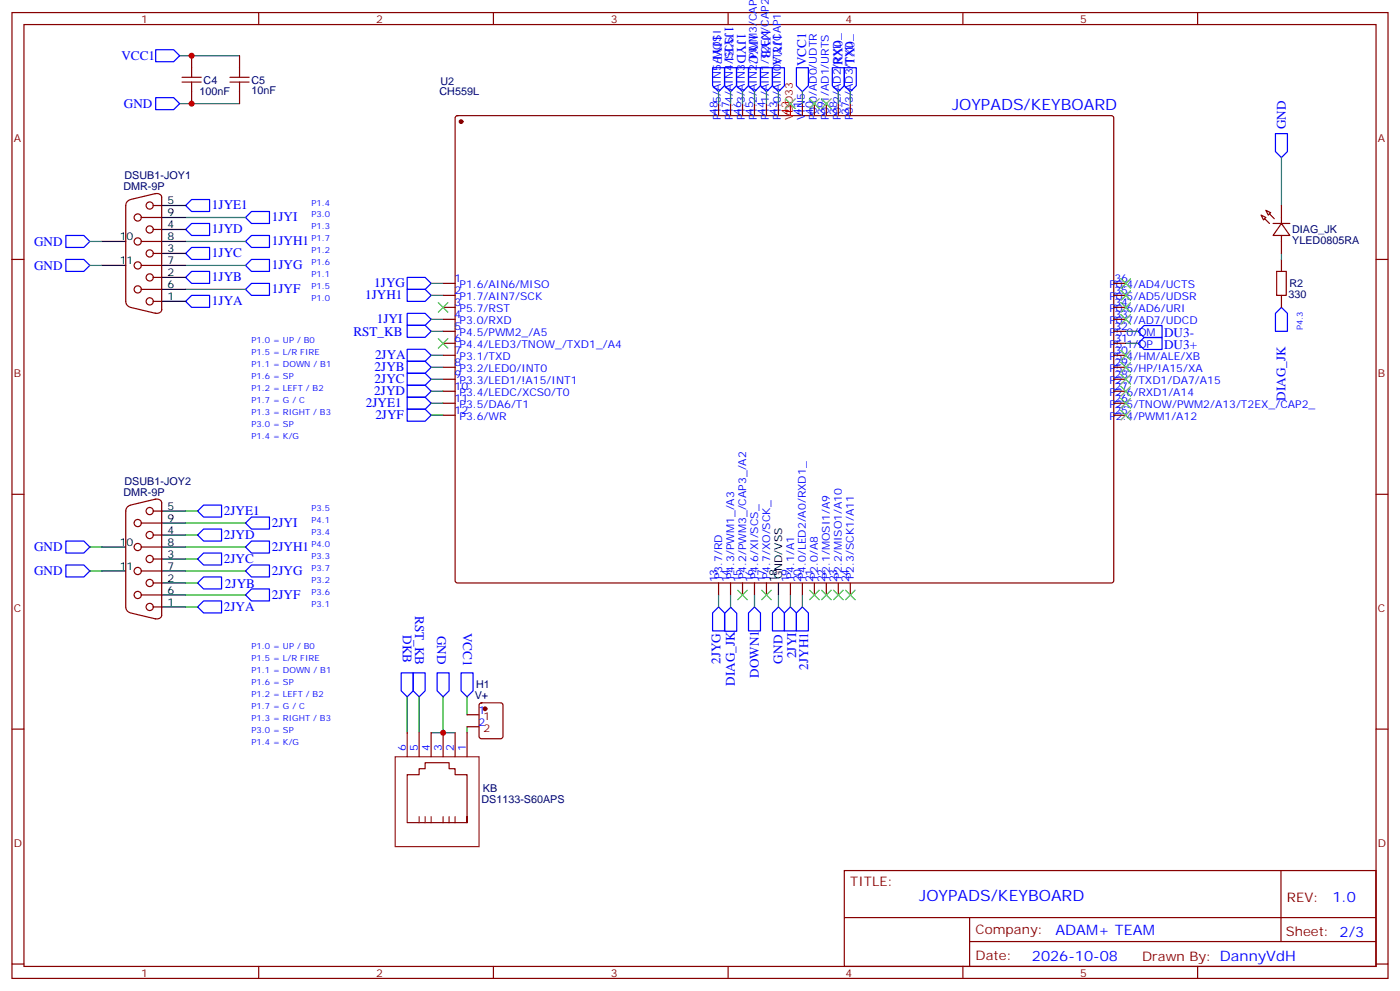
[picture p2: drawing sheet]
<svg xmlns="http://www.w3.org/2000/svg" width="412mm" height="292mm" viewBox="0 0 412 292" stroke-linecap="round" stroke-linejoin="round" font-family="sans-serif">
<g fill="none" stroke="#870000" stroke-width=".35">
<path d="M3.5 3.7h405.4v284.3h-405.4zM7.1 7.2h398.2v277.3h-398.2zM56.4 16.4v3.5M70.6 16.4v3.5M76.2 3.7v3.5M145.3 3.7v3.5M214.5 3.7v3.5M283.6 3.7v3.5M352.8 3.7v3.5M56.4 27v3.5M70.6 27v3.5M134.3 34.2l.5-.2h192.6l.5 .2 .2 .5-.1 136.5-.6 .4h-192.9l-.4-.7v-136.2z"/>
<path d="M211.7 30.5v3.5M215.2 30.5v3.5M218.7 30.5v3.5M222.2 30.5v3.5M225.8 30.5v3.5M229.3 30.5v3.5M236.4 30.5v3.5M239.9 30.5v3.5M243.4 30.5v3.5M246.9 30.5v3.5M250.5 30.5v3.5M38.3 58.8a1.77 1.77 0 0 0-1.3 1.7v28.2a1.77 1.77 0 0 0 1.3 1.7"/>
<path d="M45.7 57a1.41 1.41 0 0 1 1.9 1.2M45.9 57l-7.4 1.7M47.6 58v33.2M3.5 76.4h3.6M41.6 78.1h6M41.6 71.1h6M41.6 64h6M45.2 74.6h2.4M45.2 67.6h2.4M45.2 60.5h2.4M371.5 63.3l1.4 .7-.7 .7zM372.9 61.9l1.4 .7-.7 .7z"/>
<path d="M375 65.8h4.9M377.5 65.8l2.4 3.5h-4.9zM377.5 60.5v5.3M377.5 69.3v5.3M377.5 76.4v3.5M405.3 76.4h3.6M38.5 90.5l7.4 1.8M41.6 85.2h6M45.2 81.7h2.4M45.2 88.7h2.4M47.6 91.1a1.31 1.31 0 0 1-1.9 1.1M130.5 83.4h3.6"/>
<path d="M130.5 87h3.6M130.5 90.5h3.6M130.5 94h3.6M130.5 97.5h3.6M328.1 83.4h3.5M328.1 87h3.5M328.1 90.5h3.5M328.1 94h3.5M328.1 97.5h3.5M377.5 87v3.5M130.5 101.1h3.6M130.5 104.6h3.6"/>
<path d="M130.5 108.1h3.6M130.5 111.7h3.6M130.5 115.2h3.6M130.5 118.7h3.6M328.1 101.1h3.5M328.1 104.6h3.5M328.1 108.1h3.5M328.1 111.7h3.5M328.1 115.2h3.5M328.1 118.7h3.5M130.5 122.2h3.6M328.1 122.2h3.5"/>
<path d="M3.5 145.5h3.6M38.3 148.8a1.77 1.77 0 0 0-1.3 1.7v28.2a1.77 1.77 0 0 0 1.3 1.7M41.6 154h6M45.2 157.5h2.4M45.2 150.5h2.4M45.7 147a1.41 1.41 0 0 1 1.9 1.1M45.9 146.9l-7.4 1.8M47.6 148v33.2M405.3 145.5h3.6M41.6 175.2h6M41.6 168.1h6M41.6 161h6"/>
<path d="M45.2 171.6h2.4M45.2 178.7h2.4M45.2 164.6h2.4M211.7 171.6v3.6M215.2 171.6v3.6M218.7 171.6v3.6M222.2 171.6v3.6M225.8 171.6v3.6M232.8 171.6v3.6M236.4 171.6v3.6M239.9 171.6v3.6M243.4 171.6v3.6"/>
<path d="M246.9 171.6v3.6M250.5 171.6v3.6M38.5 180.4l7.4 1.8M47.6 181a1.31 1.31 0 0 1-1.9 1.1M3.5 214.7h3.6M119.9 215.7v7.1M123.5 215.7v7.1M127 215.7v7.1M130.5 215.7v7.1M134.1 215.7v7.1M137.6 215.7v7.1M137.6 210.4h3.5"/>
<path d="M137.6 214h3.5M141.3 207.1l.5-.2h5.7l.6 .4 .1 9.5-.5 .6-5.9 .1-.6-.5-.1-9.4zM405.3 214.7h3.6M137.6 240.4v1.8v-14.1h-3.5v-1.8h-1.8v-1.8h-7.1v1.8h-1.7v1.8h-3.6v14.1h17.7M248.7 256.3h156.6v28.2h-156.6zM377.3 256.3v20.9M248.7 270.1h156.5M285.6 277.2h119.6M285.6 270.1v14.2M3.5 283.8h3.6M76.2 284.5v3.5M145.3 284.5v3.5"/>
<path d="M214.5 284.5v3.5M283.6 284.5v3.5M352.8 284.5v3.5M405.3 283.8h3.6"/>
<circle cx="40.6" cy="78.1" r="1.06"/>
<circle cx="40.6" cy="71.1" r="1.06"/>
<circle cx="40.6" cy="64" r="1.06"/>
<circle cx="44.1" cy="67.6" r="1.06"/>
<circle cx="44.1" cy="74.6" r="1.06"/>
<circle cx="44.1" cy="60.5" r="1.06"/>
<circle cx="40.6" cy="85.2" r="1.06"/>
<circle cx="44.1" cy="81.7" r="1.06"/>
<circle cx="44.1" cy="88.7" r="1.06"/>
<circle cx="40.6" cy="154" r="1.06"/>
<circle cx="44.1" cy="157.5" r="1.06"/>
<circle cx="44.1" cy="150.5" r="1.06"/>
<circle cx="40.6" cy="168.1" r="1.06"/>
<circle cx="40.6" cy="161" r="1.06"/>
<circle cx="40.6" cy="175.2" r="1.06"/>
<circle cx="44.1" cy="164.6" r="1.06"/>
<circle cx="44.1" cy="171.6" r="1.06"/>
<circle cx="44.1" cy="178.7" r="1.06"/>
</g>
<g fill="#870000" stroke="#870000" stroke-width=".35">
<path d="M373.9 63l1.5 1.4z"/>
<path d="M372.5 64.4l1.4 1.4z"/>
<circle cx="135.8" cy="35.8" r=".53"/>
<circle cx="142.9" cy="208.7" r=".53"/>
</g>
<g fill="none" stroke="#000" stroke-width=".35">
<path d="M30 78.1h7M30 71.1h7M47.6 74.6h7.1M47.6 67.6h7.1M47.6 60.5h7.1M47.6 78.1h7.1M47.6 71.1h7.1M47.6 64h7.1M47.6 88.7h7.1M47.6 81.7h7.1M47.6 85.2h7.1M47.6 157.5h7.1"/>
<path d="M47.6 150.5h7.1M47.6 154h7.1M30 168.1h7M30 161h7M47.6 178.7h7.1M47.6 171.6h7.1M47.6 164.6h7.1M47.6 175.2h7.1M47.6 168.1h7.1M47.6 161h7.1M229.3 171.6v3.6"/>
</g>
<path d="M232.8 30.5v3.5" fill="none" stroke="#f00" stroke-width=".35"/>
<g fill="none" stroke="#00f" stroke-width=".35">
<path d="M45.9 14.6h5.3l1.7 1.8-1.7 1.8h-5.3zM209.9 19.9h3.5v5.3l-1.7 1.8-1.8-1.8zM213.4 19.9h3.6v5.3l-1.8 1.8-1.8-1.8zM217 19.9h3.5v5.3l-1.8 1.8-1.7-1.8zM220.5 19.9h3.5v5.3l-1.8 1.8-1.7-1.8zM224 19.9h3.5v5.3l-1.7 1.8-1.8-1.8zM227.5 19.9h3.6v5.3l-1.8 1.8-1.8-1.8zM234.6 19.9h3.5v5.3l-1.7 1.8-1.8-1.8zM245.2 19.9h3.5v5.3l-1.8 1.8-1.7-1.8zM248.7 19.9h3.5v5.3l-1.7 1.8-1.8-1.8zM45.9 28.8h5.3l1.7 1.7-1.7 1.8h-5.3zM375.7 39.3h3.5v5.3l-1.7 1.8-1.8-1.8z"/>
<path d="M19.4 69.3h5.3l1.8 1.8-1.8 1.7h-5.3zM19.4 76.4h5.3l1.8 1.7-1.8 1.8h-5.3zM54.7 60.5l1.7-1.8h5.3v3.6h-5.3zM54.7 67.6l1.7-1.8h5.3v3.5h-5.3zM54.7 74.6l1.7-1.8h5.3v3.6h-5.3zM72.3 64l1.8-1.7h5.3v3.5h-5.3zM72.3 78.1l1.8-1.7h5.3v3.5h-5.3zM74.1 69.3h5.3v3.5h-5.3l-1.8-1.7zM54.7 81.7l1.7-1.8h5.3v3.5h-5.3zM56.4 87h5.3v3.5h-5.3l-1.7-1.8zM72.3 85.2l1.8-1.8h5.3v3.6h-5.3zM119.9 81.7h5.3l1.8 1.7-1.8 1.8h-5.3z"/>
<path d="M119.9 85.2h5.3l1.8 1.8-1.8 1.7h-5.3zM119.9 92.3h5.3l1.8 1.7-1.8 1.8h-5.3zM119.9 95.8h5.3l1.8 1.7-1.8 1.8h-5.3zM335.2 97.6l1.8-1.8h5.3v3.6h-5.3zM377.5 90.5l1.7 1.8v5.2h-3.5v-5.2zM119.9 102.8h5.3l1.8 1.8-1.8 1.8h-5.3zM119.9 106.4h5.3l1.8 1.7-1.8 1.8h-5.3zM119.9 109.9h5.3l1.8 1.8-1.8 1.7h-5.3zM119.9 113.4h5.3l1.8 1.8-1.8 1.7h-5.3zM119.9 116.9h5.3l1.8 1.8-1.8 1.8h-5.3zM335.2 101.1l1.8-1.7h5.3v3.5h-5.3zM119.9 120.5h5.3l1.8 1.7-1.8 1.8h-5.3z"/>
<path d="M19.4 159.3h5.3l1.8 1.7-1.8 1.8h-5.3zM58.2 157.5l1.8-1.7h5.3v3.5h-5.3zM58.2 150.5l1.8-1.8h5.3v3.5h-5.3zM72.3 154l1.8-1.8h5.3v3.6h-5.3zM19.4 166.3h5.3l1.8 1.8-1.8 1.8h-5.3zM58.2 178.7l1.8-1.8h5.3v3.5h-5.3zM58.2 171.6l1.8-1.7h5.3v3.5h-5.3zM58.2 164.6l1.8-1.8h5.3v3.5h-5.3zM72.3 175.2l1.8-1.8h5.3v3.5h-5.3zM72.3 168.1l1.8-1.8h5.3v3.6h-5.3zM72.3 161l1.8-1.7h5.3v3.5h-5.3zM232.8 178.7l1.8 1.7v5.3h-3.5v-5.3z"/>
<path d="M236.4 178.7l1.7 1.7v5.3h-3.5v-5.3zM118.2 198.1h3.5v5.3l-1.8 1.7-1.7-1.7zM121.7 198.1h3.5v5.3l-1.7 1.7-1.8-1.7zM128.8 198.1h3.5v5.3l-1.8 1.7-1.7-1.7zM135.8 198.1h3.5v5.3l-1.7 1.7-1.8-1.7zM209.9 180.4l1.8-1.7 1.7 1.7v5.3h-3.5zM213.5 180.5l1.7-1.7 1.8 1.7v5.3h-3.5zM220.5 180.4l1.7-1.7 1.8 1.7v5.3h-3.5zM227.5 180.4l1.8-1.7 1.8 1.7v5.3h-3.6z"/>
</g>
<g fill="none" stroke="#3c3" stroke-width=".35">
<path d="M231.4 29.1l2.8 2.8M234.2 29.1l-2.8 2.8M238.5 29.1l2.8 2.8M241.3 29.1l-2.8 2.8M242 29.1l2.8 2.8M244.8 29.1l-2.8 2.8M129.1 89.1l2.8 2.8M129.1 99.7l2.8 2.8M131.9 89.1l-2.8 2.8M131.9 99.7l-2.8 2.8M330.2 92.6l2.8 2.8M330.2 89.1l2.8 2.8"/>
<path d="M330.2 85.5l2.8 2.9M330.2 82l2.8 2.8M333 92.6l-2.8 2.8M333 89.1l-2.8 2.8M333 85.5l-2.8 2.9M333 82l-2.8 2.8M330.2 106.7l2.8 2.8M330.2 103.2l2.8 2.8M330.2 117.3l2.8 2.8M330.2 113.8l2.8 2.8M330.2 110.2l2.8 2.9M333 106.7l-2.8 2.8"/>
<path d="M333 103.2l-2.8 2.8M333 117.3l-2.8 2.8M333 113.8l-2.8 2.8M333 110.2l-2.8 2.9M330.2 120.8l2.8 2.8M333 120.8l-2.8 2.8M217.3 173.7l2.8 2.9M220.1 173.7l-2.8 2.9M224.4 173.7l2.8 2.9M227.2 173.7l-2.8 2.9M238.5 173.7l2.8 2.9M241.3 173.7l-2.8 2.9"/>
<path d="M242 173.7l2.8 2.9M244.8 173.7l-2.8 2.9M245.5 173.7l2.9 2.9M248.4 173.7l-2.9 2.9M249.1 173.7l2.8 2.9M251.9 173.7l-2.8 2.9"/>
</g>
<path d="M56.4 19.9v2.9M70.6 19.9v2.9M53.6 24.2h5.7M53.6 22.8h5.7M56.4 24.2v2.8M67.7 24.2h5.7M67.7 22.8h5.7M70.6 24.2v2.8M376.1 79.9h2.8v7.1h-2.8z" fill="none" stroke="#a10000" stroke-width=".35"/>
<g fill="none" stroke="#008700" stroke-width=".35">
<path d="M52.9 16.4h17.7M52.9 30.5h17.7M211.7 27v3.5M215.2 27v3.5M218.7 27v3.5M222.2 27v3.5M225.8 27v3.5M229.3 27v3.5M236.4 27v3.5M246.9 27v3.5M250.5 27v3.5M377.5 46.4v14.1"/>
<path d="M26.5 71.1h3.5M26.5 78.1h3.5M54.7 71.1h17.6M54.7 78.1h17.6M54.7 64h17.6M377.5 74.6v1.8M54.7 85.2h17.6M127 97.5h3.5M127 94h3.5M127 87h3.5M127 83.4h3.5M331.6 97.5h3.5"/>
<path d="M127 118.7h3.5M127 115.2h3.5M127 111.7h3.5M127 108.1h3.5M127 104.6h3.5M331.6 101.1h3.5M127 122.2h3.5M54.7 157.5h3.5M54.7 150.5h3.5M54.7 154h17.6M26.5 161h3.5M26.5 168.1h3.5"/>
<path d="M54.7 161h17.6M54.7 168.1h17.6M54.7 164.6h3.5M54.7 171.6h3.5M54.7 178.7h3.5M54.7 175.2h17.6M211.7 175.2v3.5M215.2 175.2v3.5M222.2 175.2v3.5M229.3 175.2v3.5M232.8 175.2v3.5M236.4 175.2v3.5"/>
<path d="M119.9 205.1v10.6M123.5 205.1v10.6M127 215.7h7.1M130.5 205.1v10.6M137.6 205.1v5.3M137.6 214v1.7"/>
</g>
<path d="M116.4 222.8h24.7v26.4h-24.7zM123.5 240.4v1.8M125.2 240.4v1.8M127 240.4v1.8M130.5 240.4v1.8M132.3 240.4v1.8M134.1 240.4v1.8" fill="none" stroke="#8c2424" stroke-width=".35"/>
<g fill="#c00">
<circle cx="56.4" cy="16.4" r=".88"/>
<circle cx="56.4" cy="30.5" r=".88"/>
<circle cx="130.5" cy="215.7" r=".88"/>
</g>
<g font-size="4.6" fill="#00f">
<text x="280.5" y="32.3">JOYPADS/KEYBOARD</text>
<text x="270.8" y="265.3">JOYPADS/KEYBOARD</text>
</g>
<g font-size="4.2" fill="#00f">
<text x="392.5" y="265.6">1.0</text>
<text x="310.9" y="275.1">ADAM+ TEAM</text>
<text x="304" y="282.9">2026-10-08</text>
</g>
<g font-size="3.9" fill="#00f">
<text x="210.1" y="10.3" transform="rotate(90 210.1 10.3)">1JYF</text>
<text x="213.5" y="7.8" transform="rotate(90 213.5 7.8)">1JYE1</text>
<text x="217.1" y="9.7" transform="rotate(90 217.1 9.7)">1JYD</text>
<text x="220.7" y="9.9" transform="rotate(90 220.7 9.9)">1JYC</text>
<text x="224.4" y="8.6" transform="rotate(90 224.4 8.6)">1JYB</text>
<text x="227.7" y="10.1" transform="rotate(90 227.7 10.1)">1JYA</text>
<text x="35.8" y="17.5">VCC1</text>
<text x="237.5" y="19.5" transform="rotate(-90 237.5 19.5)">VCC1</text>
<text x="248.2" y="19.2" transform="rotate(-90 248.2 19.2)">RX0</text>
<text x="251.7" y="19.2" transform="rotate(-90 251.7 19.2)">TX0</text>
<text x="36.5" y="31.8">GND</text>
<text x="378.7" y="38.1" transform="rotate(-90 378.7 38.1)">GND</text>
<text x="62.4" y="61.6">1JYE1</text>
<text x="80.1" y="65.1">1JYI</text>
<text x="62.4" y="68.7">1JYD</text>
<text x="10" y="72.3">GND</text>
<text x="62.4" y="75.7">1JYC</text>
<text x="80.1" y="72.2">1JYH1</text>
<text x="10" y="79.4">GND</text>
<text x="62.4" y="82.8">1JYB</text>
<text x="80.1" y="79.3">1JYG</text>
<text x="62.4" y="89.8">1JYA</text>
<text x="80.1" y="86.3">1JYF</text>
<text x="107.6" y="88.1">1JYH1</text>
<text x="110.3" y="84.6">1JYG</text>
<text x="111" y="95.2">1JYI</text>
<text x="104.1" y="98.8">RST_KB</text>
<text x="342.9" y="99.1">DU3-</text>
<text x="110.5" y="105.8">2JYA</text>
<text x="342.9" y="102.6">DU3+</text>
<text x="110.4" y="109.3">2JYB</text>
<text x="110.4" y="112.8">2JYC</text>
<text x="107.8" y="119.9">2JYE1</text>
<text x="110.3" y="116.4">2JYD</text>
<text x="378.6" y="117.9" transform="rotate(-90 378.6 117.9)">DIAG_JK</text>
<text x="110.6" y="123.4">2JYF</text>
<text x="66" y="151.6">2JYE1</text>
<text x="80.1" y="155.1">2JYI</text>
<text x="66" y="158.6">2JYD</text>
<text x="10" y="162.3">GND</text>
<text x="66" y="165.7">2JYC</text>
<text x="80.1" y="162.2">2JYH1</text>
<text x="10" y="169.4">GND</text>
<text x="66.3" y="173">2JYB</text>
<text x="80.1" y="169.2">2JYG</text>
<text x="66" y="179.8">2JYA</text>
<text x="80.1" y="176.3">2JYF</text>
<text x="122.3" y="181.3" transform="rotate(90 122.3 181.3)">RST_KB</text>
<text x="118.7" y="187.1" transform="rotate(90 118.7 187.1)">DKB</text>
<text x="128.8" y="187.1" transform="rotate(90 128.8 187.1)">GND</text>
<text x="136.5" y="186.2" transform="rotate(90 136.5 186.2)">VCC1</text>
<text x="212.3" y="195.4" transform="rotate(-90 212.3 195.4)">2JYG</text>
<text x="230.5" y="195.3" transform="rotate(-90 230.5 195.3)">GND</text>
<text x="234.5" y="193.8" transform="rotate(-90 234.5 193.8)">2JYI</text>
<text x="238.1" y="197.1" transform="rotate(-90 238.1 197.1)">2JYH1</text>
<text x="216.5" y="201.9" transform="rotate(-90 216.5 201.9)">DIAG_JK</text>
<text x="223.5" y="199.6" transform="rotate(-90 223.5 199.6)">DOWN1</text>
</g>
<g font-size="3.9" fill="#800">
<text x="250.5" y="260.9">TITLE:</text>
<text x="379.1" y="265.6">REV:</text>
<text x="287.4" y="275.1">Company:</text>
<text x="378.7" y="275.7">Sheet: 2/3</text>
<text x="287.4" y="282.8">Date:</text>
<text x="336.4" y="282.8">Drawn By: DannyVdH</text>
</g>
<g font-size="3.2" fill="#800">
<text x="41.6" y="6.7">1</text>
<text x="110.8" y="6.7">2</text>
<text x="179.9" y="6.7">3</text>
<text x="249.1" y="6.7">4</text>
<text x="318.2" y="6.7">5</text>
<text x="4.1" y="41.8">A</text>
<text x="405.9" y="41.8">A</text>
<text x="4.1" y="110.9">B</text>
<text x="405.9" y="110.9">B</text>
<text x="4.1" y="180.1">C</text>
<text x="405.9" y="180.1">C</text>
<text x="142.4" y="211.8">1</text>
<text x="142.4" y="215.4">2</text>
<text x="4.1" y="249.2">D</text>
<text x="405.9" y="249.2">D</text>
<text x="41.6" y="287.5">1</text>
<text x="110.8" y="287.5">2</text>
<text x="179.9" y="287.5">3</text>
<text x="249.1" y="287.5">4</text>
<text x="318.2" y="287.5">5</text>
</g>
<g font-size="3.2" fill="#000080">
<text x="58.7" y="28">100nF</text>
<text x="60" y="24.6">C4</text>
<text x="74.1" y="27.8">10nF</text>
<text x="74.1" y="24.6">C5</text>
<text x="129.5" y="28.1">CH559L</text>
<text x="129.8" y="25">U2</text>
<text x="36.7" y="52.7">DSUB1-JOY1</text>
<text x="36.3" y="55.9">DMR-9P</text>
<text x="380.6" y="71.8">YLED0805RA</text>
<text x="380.6" y="68.7">DIAG_JK</text>
<text x="379.6" y="87.8">330</text>
<text x="379.8" y="84.6">R2</text>
<text x="36.7" y="142.7">DSUB1-JOY2</text>
<text x="36.3" y="145.9">DMR-9P</text>
<text x="140.3" y="202.6">H1</text>
<text x="139.8" y="205.8">V+</text>
<text x="142.2" y="233.2">KB</text>
<text x="141.8" y="236.4">DS1133-S60APS</text>
</g>
<g font-size="3.2" fill="#00f">
<text x="211.3" y="33.9" transform="rotate(-90 211.3 33.9)">48</text>
<text x="212.4" y="35.3" transform="rotate(-90 212.4 35.3)">P1.5/AIN5/MOSI</text>
<text x="214.8" y="33.9" transform="rotate(-90 214.8 33.9)">47</text>
<text x="215.9" y="35.3" transform="rotate(-90 215.9 35.3)">P1.4/AIN4/SCS</text>
<text x="218.4" y="33.9" transform="rotate(-90 218.4 33.9)">46</text>
<text x="219.4" y="35.3" transform="rotate(-90 219.4 35.3)">P1.3/AIN3</text>
<text x="221.9" y="33.9" transform="rotate(-90 221.9 33.9)">45</text>
<text x="223" y="35.3" transform="rotate(-90 223 35.3)">P1.2/AIN2/PWM3/CAP3</text>
<text x="225.4" y="33.9" transform="rotate(-90 225.4 33.9)">44</text>
<text x="226.5" y="35.3" transform="rotate(-90 226.5 35.3)">P1.1/AIN1/T2EX/CAP2</text>
<text x="229" y="33.9" transform="rotate(-90 229 33.9)">43</text>
<text x="230" y="35.3" transform="rotate(-90 230 35.3)">P1.0/AIN0/T2/CAP1</text>
<text x="236" y="33.9" transform="rotate(-90 236 33.9)">41</text>
<text x="237.1" y="35.3" transform="rotate(-90 237.1 35.3)">VIN5</text>
<text x="239.5" y="33.9" transform="rotate(-90 239.5 33.9)">40</text>
<text x="240.6" y="35.3" transform="rotate(-90 240.6 35.3)">P0.0/AD0/UDTR</text>
<text x="243.1" y="33.9" transform="rotate(-90 243.1 33.9)">39</text>
<text x="244.1" y="35.3" transform="rotate(-90 244.1 35.3)">P0.1/AD1/URTS</text>
<text x="246.6" y="33.9" transform="rotate(-90 246.6 33.9)">38</text>
<text x="247.6" y="35.3" transform="rotate(-90 247.6 35.3)">P0.2/AD2/RXD_</text>
<text x="250.1" y="33.9" transform="rotate(-90 250.1 33.9)">37</text>
<text x="251.2" y="35.3" transform="rotate(-90 251.2 35.3)">P0.3/AD3/TXD_</text>
<text x="133.9" y="83.1">1</text>
<text x="328.3" y="83.1">36</text>
<text x="133.9" y="86.6">2</text>
<text x="135.4" y="84.8">P1.6/AIN6/MISO</text>
<text x="135.4" y="88.4">P1.7/AIN7/SCK</text>
<text x="326.8" y="88.4">P0.5/AD5/UDSR</text>
<text x="326.8" y="84.8">P0.4/AD4/UCTS</text>
<text x="328.3" y="86.6">35</text>
<text x="133.9" y="90.1">3</text>
<text x="133.9" y="93.7">4</text>
<text x="135.4" y="91.9">P5.7/RST</text>
<text x="135.4" y="95.4">P3.0/RXD</text>
<text x="326.8" y="95.4">P0.7/AD7/UDCD</text>
<text x="326.8" y="91.9">P0.6/AD6/URI</text>
<text x="328.3" y="93.7">33</text>
<text x="328.3" y="90.1">34</text>
<text x="133.9" y="97.2">5</text>
<text x="133.9" y="100.7">6</text>
<text x="135.4" y="99">P4.5/PWM2_/A5</text>
<text x="326.8" y="99">P5.0/DM</text>
<text x="328.3" y="100.7">31</text>
<text x="328.3" y="97.2">32</text>
<text x="133.9" y="104.2">7</text>
<text x="133.9" y="107.8">8</text>
<text x="135.4" y="102.5">P4.4/LED3/TNOW_/TXD1_/A4</text>
<text x="135.4" y="106">P3.1/TXD</text>
<text x="326.8" y="106">P5.4/HM/ALE/XB</text>
<text x="326.8" y="102.5">P5.1/DP</text>
<text x="328.3" y="107.8">29</text>
<text x="328.3" y="104.2">30</text>
<text x="133.9" y="111.3">9</text>
<text x="135.4" y="109.5">P3.2/LED0/INT0</text>
<text x="135.4" y="113.1">P3.3/LED1/!A15/INT1</text>
<text x="326.8" y="113.1">P2.7/TXD1/DA7/A15</text>
<text x="326.8" y="109.5">P5.5/HP/!A15/XA</text>
<text x="328.3" y="111.3">28</text>
<text x="133.9" y="114.8">10</text>
<text x="133.9" y="118.4">11</text>
<text x="135.4" y="116.6">P3.4/LEDC/XCS0/T0</text>
<text x="326.8" y="116.6">P2.6/RXD1/A14</text>
<text x="328.3" y="118.4">26</text>
<text x="328.3" y="114.8">27</text>
<text x="133.9" y="121.9">12</text>
<text x="135.4" y="120.1">P3.5/DA6/T1</text>
<text x="135.4" y="123.6">P3.6/WR</text>
<text x="326.8" y="123.6">P2.4/PWM1/A12</text>
<text x="326.8" y="120.1">P2.5/TNOW/PWM2/A13/T2EX_/CAP2_</text>
<text x="328.3" y="121.9">25</text>
<text x="211.3" y="171.4" transform="rotate(-90 211.3 171.4)">13</text>
<text x="212.7" y="170.6" transform="rotate(-90 212.7 170.6)">P3.7/RD</text>
<text x="214.8" y="171.4" transform="rotate(-90 214.8 171.4)">14</text>
<text x="216.3" y="170.6" transform="rotate(-90 216.3 170.6)">P4.3/PWM1_/A3</text>
<text x="218.4" y="171.4" transform="rotate(-90 218.4 171.4)">15</text>
<text x="219.8" y="170.6" transform="rotate(-90 219.8 170.6)">P4.2/PWM3_/CAP3_/A2</text>
<text x="221.9" y="171.4" transform="rotate(-90 221.9 171.4)">16</text>
<text x="223.3" y="170.6" transform="rotate(-90 223.3 170.6)">P4.6/XI/SCS_</text>
<text x="225.4" y="171.4" transform="rotate(-90 225.4 171.4)">17</text>
<text x="226.8" y="170.6" transform="rotate(-90 226.8 170.6)">P4.7/XO/SCK_</text>
<text x="232.5" y="171.4" transform="rotate(-90 232.5 171.4)">19</text>
<text x="233.9" y="170.6" transform="rotate(-90 233.9 170.6)">P4.1/A1</text>
<text x="236" y="171.4" transform="rotate(-90 236 171.4)">20</text>
<text x="237.4" y="170.6" transform="rotate(-90 237.4 170.6)">P4.0/LED2/A0/RXD1_</text>
<text x="239.5" y="171.4" transform="rotate(-90 239.5 171.4)">21</text>
<text x="240.9" y="170.6" transform="rotate(-90 240.9 170.6)">P2.0/A8</text>
<text x="243.1" y="171.4" transform="rotate(-90 243.1 171.4)">22</text>
<text x="244.5" y="170.6" transform="rotate(-90 244.5 170.6)">P2.1/MOSI1/A9</text>
<text x="246.6" y="171.4" transform="rotate(-90 246.6 171.4)">23</text>
<text x="248" y="170.6" transform="rotate(-90 248 170.6)">P2.2/MISO1/A10</text>
<text x="250.1" y="171.4" transform="rotate(-90 250.1 171.4)">24</text>
<text x="251.5" y="170.6" transform="rotate(-90 251.5 170.6)">P2.3/SCK1/A11</text>
<text x="140.9" y="210.1">1</text>
<text x="140.9" y="213.6">2</text>
<text x="119.6" y="221" transform="rotate(-90 119.6 221)">6</text>
<text x="123.1" y="221" transform="rotate(-90 123.1 221)">5</text>
<text x="126.6" y="221" transform="rotate(-90 126.6 221)">4</text>
<text x="130.2" y="221" transform="rotate(-90 130.2 221)">3</text>
<text x="133.7" y="221" transform="rotate(-90 133.7 221)">2</text>
<text x="137.2" y="221" transform="rotate(-90 137.2 221)">1</text>
</g>
<g font-size="3.2" fill="#f00">
<text x="232.5" y="33.9" transform="rotate(-90 232.5 33.9)">42</text>
<text x="233.5" y="35.3" transform="rotate(-90 233.5 35.3)">VDD33</text>
</g>
<g font-size="3.2">
<text x="49.4" y="60.1">5</text>
<text x="49.4" y="63.7">9</text>
<text x="35.3" y="70.7">10</text>
<text x="49.4" y="67.2">4</text>
<text x="49.4" y="70.7">8</text>
<text x="35.3" y="77.8">11</text>
<text x="49.4" y="74.3">3</text>
<text x="49.4" y="77.8">7</text>
<text x="49.4" y="81.3">2</text>
<text x="49.4" y="88.4">1</text>
<text x="49.4" y="84.8">6</text>
<text x="49.4" y="150.1">5</text>
<text x="49.4" y="153.6">9</text>
<text x="35.3" y="160.7">10</text>
<text x="49.4" y="157.2">4</text>
<text x="49.4" y="160.7">8</text>
<text x="35.3" y="167.7">11</text>
<text x="49.4" y="164.2">3</text>
<text x="49.4" y="167.7">7</text>
<text x="49.4" y="171.3">2</text>
<text x="229" y="171.4" transform="rotate(-90 229 171.4)">18</text>
<text x="230.4" y="170.6" transform="rotate(-90 230.4 170.6)">GND/VSS</text>
<text x="49.4" y="178.3">1</text>
<text x="49.4" y="174.8">6</text>
</g>
<g font-size="2.5" fill="#00f">
<text x="91.7" y="64">P3.0</text>
<text x="91.7" y="60.5">P1.4</text>
<text x="91.7" y="71.1">P1.7</text>
<text x="91.7" y="67.6">P1.3</text>
<text x="91.7" y="74.6">P1.2</text>
<text x="91.7" y="78.1">P1.6</text>
<text x="91.7" y="81.7">P1.1</text>
<text x="91.7" y="85.2">P1.5</text>
<text x="91.7" y="88.7">P1.0</text>
<text x="74.1" y="101.1">P1.0 = UP / B0</text>
<text x="383.8" y="97.3" transform="rotate(-90 383.8 97.3)">P4.3</text>
<text x="74.1" y="104.6">P1.5 = L/R FIRE</text>
<text x="74.1" y="108.1">P1.1 = DOWN / B1</text>
<text x="74.1" y="111.7">P1.6 = SP</text>
<text x="74.1" y="115.2">P1.2 = LEFT / B2</text>
<text x="74.1" y="118.7">P1.7 = G / C</text>
<text x="74.1" y="122.2">P1.3 = RIGHT / B3</text>
<text x="74.1" y="125.8">P3.0 = SP</text>
<text x="74.1" y="129.3">P1.4 = K/G</text>
<text x="91.7" y="150.5">P3.5</text>
<text x="91.7" y="154">P4.1</text>
<text x="91.7" y="157.5">P3.4</text>
<text x="91.7" y="161">P4.0</text>
<text x="91.7" y="164.6">P3.3</text>
<text x="91.7" y="171.6">P3.2</text>
<text x="91.7" y="168.1">P3.7</text>
<text x="91.7" y="178.7">P3.1</text>
<text x="91.7" y="175.2">P3.6</text>
<text x="74.1" y="191">P1.0 = UP / B0</text>
<text x="74.1" y="194.6">P1.5 = L/R FIRE</text>
<text x="74.1" y="201.6">P1.6 = SP</text>
<text x="74.1" y="198.1">P1.1 = DOWN / B1</text>
<text x="74.1" y="208.7">P1.7 = G / C</text>
<text x="74.1" y="205.1">P1.2 = LEFT / B2</text>
<text x="74.1" y="215.7">P3.0 = SP</text>
<text x="74.1" y="212.2">P1.3 = RIGHT / B3</text>
<text x="74.1" y="219.3">P1.4 = K/G</text>
</g>
</svg>
